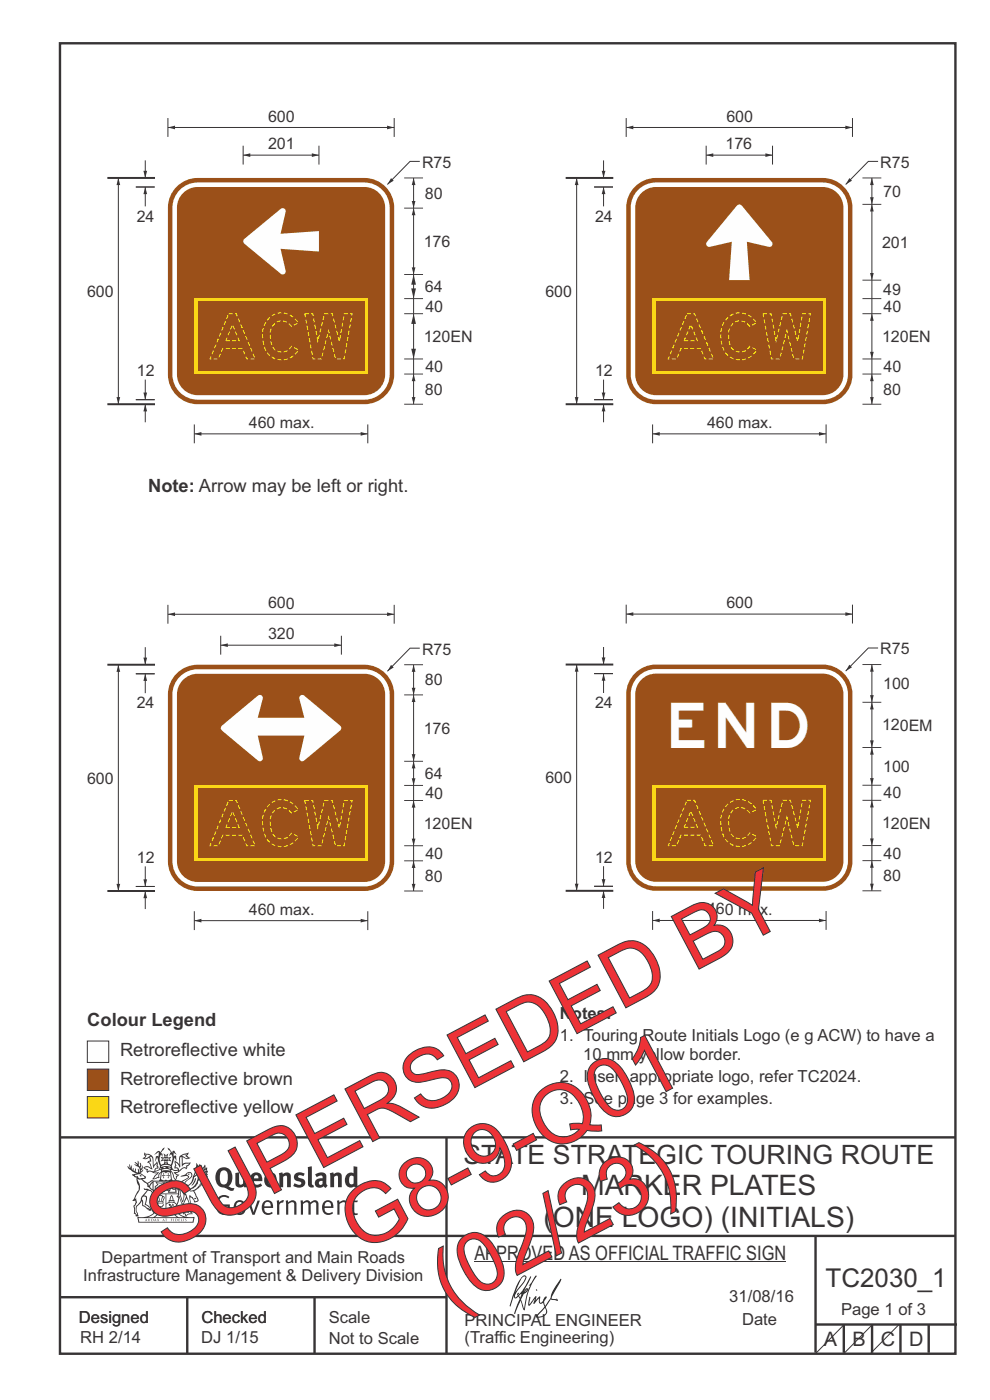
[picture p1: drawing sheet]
<svg xmlns="http://www.w3.org/2000/svg" width="210mm" height="297mm" viewBox="0 0 210 297" stroke-linecap="round" stroke-linejoin="round" font-family="sans-serif">
<g fill="none" stroke="#373435" stroke-width=".51">
<path d="M12.7 9.2h190v278h-190zM12.7 241.3h190M94.7 241.4v45.8M12.7 275.2h82M12.7 262.2h190.1M39.7 275.2v12M66.7 275.2v12M173 262.1v24.9M173 281h30M179 281v6M185 281v6M191 281v6"/>
<path d="M197 281v6"/>
</g>
<g fill="#373435">
<path d="M47 248.4a2.55 2.55 0 0 0 0 2.7l.3 .2a.81 .81 0 0 0 1-1v-.5a1.04 1.04 0 0 0-1.1-1.5zM46.3 248.1a1.82 1.82 0 0 1 2.1-.2 1.82 1.82 0 0 1 .9 1.8 2.29 2.29 0 0 1-.8 2l.7 .3h.5l-.2 .6a2.87 2.87 0 0 1-2-.7 2.12 2.12 0 0 1-1.7-3.1z" fill-rule="evenodd"/>
<path d="M49.9 248.9l.8-.2v2a.46 .46 0 0 0 .3 .6 .46 .46 0 0 0 .6-.3v-2.1l.7-.2v2.4l.2 .5-.5 .3-.3-.3a1.02 1.02 0 0 1-1.2 .3 1.02 1.02 0 0 1-.6-1.1z" fill-rule="evenodd"/>
<path d="M54 249.5l-.1 .5h.9a.49 .49 0 0 0-.2-.6 .49 .49 0 0 0-.6 .1zM53.4 249.1a1.34 1.34 0 0 1 1.6-.2 1.34 1.34 0 0 1 .6 1.5v.2h-1.7a.77 .77 0 0 0 .5 .8 .77 .77 0 0 0 .9-.4l.3 .5a1.59 1.59 0 0 1-2 .2 1.59 1.59 0 0 1-.5-2.1z" fill-rule="evenodd"/>
<path d="M57 249.5l-.1 .5h1a.49 .49 0 0 0-.2-.6 .49 .49 0 0 0-.7 .1zM56.4 249.1a1.34 1.34 0 0 1 1.6-.2 1.34 1.34 0 0 1 .7 1.5v.2h-1.8a.77 .77 0 0 0 .5 .8 .77 .77 0 0 0 .9-.4l.4 .5a1.59 1.59 0 0 1-2.1 .2 1.59 1.59 0 0 1-.5-2.1z" fill-rule="evenodd"/>
<path d="M59.2 248.9l.7-.2 .1 .4a.95 .95 0 0 1 1-.3 .95 .95 0 0 1 .7 .8v2.3h-.8v-2.3a.46 .46 0 0 0-.8 .1v2.2h-.8z" fill-rule="evenodd"/>
<path d="M62.6 249.1a1.75 1.75 0 0 1 2-.1l-.2 .5-.6-.2a.43 .43 0 0 0-.6 .3l.4 .3a1.04 1.04 0 0 1 1.2 1.1 1.04 1.04 0 0 1-1.4 1l-1.2-.4 .3-.6 1 .4 .4-.4a.88 .88 0 0 0-1-.5l-.4-.2-.1-.4z" fill-rule="evenodd"/>
<path d="M65.3 247.6l.8-.2 .1 3.8 .3 .2 .1 .4a.88 .88 0 0 1-1 0 .88 .88 0 0 1-.3-1z" fill-rule="evenodd"/>
<path d="M67.8 250.6a.43 .43 0 0 0-.1 .7 .43 .43 0 0 0 .7-.1v-.7zM66.8 249.1a1.7 1.7 0 0 1 2.4 .1v1.9l.3 .4-.4 .5-.5-.4a1.03 1.03 0 0 1-1.7-.1 1.03 1.03 0 0 1 .8-1.5h.7v-.4a.8 .8 0 0 0-1.2 .1z" fill-rule="evenodd"/>
<path d="M70 248.9l.7-.2 .1 .4a.95 .95 0 0 1 1-.3 .95 .95 0 0 1 .7 .8v2.3h-.8v-2.3a.46 .46 0 0 0-.8 .1v2.2h-.8z" fill-rule="evenodd"/>
<path d="M74.3 249.5a1.48 1.48 0 0 0 0 1.7h.5l.2-.1v-1.5l-.3-.2zM75 247.4l.8 .1 .1 4.4h-.7l-.1-.2a1.26 1.26 0 0 1-1.4 0 1.26 1.26 0 0 1-.5-1.3 1.29 1.29 0 0 1 .4-1.4 1.29 1.29 0 0 1 1.4-.1z" fill-rule="evenodd"/>
<path d="M46.4 253.9a1.72 1.72 0 0 1 2.3 0l-.3 .3a1.24 1.24 0 0 0-1.4-.2 1.24 1.24 0 0 0-.6 1.4 1.49 1.49 0 0 0 1.2 1.9l.7-.1v-1.3h-.8l-.1-.4h1.3v1.9a1.93 1.93 0 0 1-2.2 0 1.93 1.93 0 0 1-.7-2.2l.2-.8z" fill-rule="evenodd"/>
<path d="M50.4 255.1a1.65 1.65 0 0 0 .2 2.2 .99 .99 0 0 0 1-1.4 .78 .78 0 0 0-.4-.8 .78 .78 0 0 0-.8 0zM50 254.9a1.33 1.33 0 0 1 1.6-.1 1.33 1.33 0 0 1 .5 1.4 1.31 1.31 0 0 1-1.3 1.6 1.31 1.31 0 0 1-1.2-1.6v-.6z" fill-rule="evenodd"/>
<path d="M52.5 254.7l.4-.1 .9 2.6 .8-2.5h.5l-1.1 3h-.5z" fill-rule="evenodd"/>
<path d="M56.3 255.2l-.2 .7h1.3a.7 .7 0 0 0-.3-.8 .7 .7 0 0 0-.8 .1zM55.9 255a1.22 1.22 0 0 1 1.5-.2 1.22 1.22 0 0 1 .5 1.5h-1.8a.93 .93 0 0 0 .5 1 .93 .93 0 0 0 1.1-.2l.2 .3a1.43 1.43 0 0 1-1.8 .1 1.43 1.43 0 0 1-.6-1.7z" fill-rule="evenodd"/>
<path d="M58.7 254.7l.4-.1 .1 .5 .4-.4 .6-.1-.2 .5a.66 .66 0 0 0-.8 .7v1.9h-.4z" fill-rule="evenodd"/>
<path d="M60.6 254.7l.4-.1 .1 .5a.94 .94 0 0 1 1-.5 .94 .94 0 0 1 .8 .8v2.3h-.5l-.1-2.5a.81 .81 0 0 0-1.2 .3v2.2h-.4z" fill-rule="evenodd"/>
<path d="M63.7 254.7l.5-.1 .1 .5 .4-.3a.78 .78 0 0 1 1.1 .3 .9 .9 0 0 1 1-.5 .9 .9 0 0 1 .8 .8v2.3h-.5l-.1-2.5a.67 .67 0 0 0-1.1 .3v2.2h-.5v-2.4l-.4-.3-.7 .4v2.3h-.5z" fill-rule="evenodd"/>
<path d="M69 255.2l-.1 .7h1.3a.7 .7 0 0 0-.3-.8 .7 .7 0 0 0-.9 .1zM68.7 255a1.22 1.22 0 0 1 1.5-.2 1.22 1.22 0 0 1 .5 1.5h-1.8a.93 .93 0 0 0 .4 1 .93 .93 0 0 0 1.2-.2l.1 .3a1.44 1.44 0 0 1-1.7 .1 1.44 1.44 0 0 1-.6-1.7z" fill-rule="evenodd"/>
<path d="M71.4 254.7l.5-.1 .1 .5a.94 .94 0 0 1 1-.5 .94 .94 0 0 1 .8 .8v2.3h-.5l-.1-2.5a.81 .81 0 0 0-1.2 .3v2.2h-.4z" fill-rule="evenodd"/>
<path d="M74.7 253.9l.5-.1v.9h.7l-.1 .3h-.6v2.2l.1 .2h.5l.1 .3a.75 .75 0 0 1-1.2-.6v-2.1h-.4v-.3h.4z" fill-rule="evenodd"/>
<path d="M30.8 244.9l1.1 .3-.9 .5h-.4l.6-.5zM31.8 245.4h.2a2.44 2.44 0 0 1 .4 1.9l.1 .5 .7-1-.1 .6 .3 .3a.57 .57 0 0 0-.6 .7l-1-.1-.5 .2 .2-.5-.8-.3 .7-.1 .9 .5 .1-.1-.6-1.3-.2-.2h.5zM30.7 244.4l-.1 .5 .2 .4-.6 .4a1.04 1.04 0 0 0 1.4-.1l.2 .6-.3 .1-.2 .4a.94 .94 0 0 1 .8 1.1l-.2-.1a1.16 1.16 0 0 0-1.5-.1l.3 .4 .4 .2 .1 .5 .2 .1 .1-.2a.94 .94 0 0 1 1.1 .2l.8 .1-1.2 1.2a1.13 1.13 0 0 0 1.2-.2l.4-.1-.1-.4 .5-.8a.83 .83 0 0 0-.6 1.1l-.3-.1-.7 .4 1.1-1.4-.5 .1-.5-.1 1.3-.5-.1-.1-.9 .4v-.3l.2-.2 .3 .1 .1-.3-.2-.4v-.6l-.1-.4-.7 1v-.7a1.42 1.42 0 0 0-1.6-1.8z" fill-rule="evenodd"/>
<path d="M38.5 245.2l.5-.2 .7-.1-.6 .3 .8 .5h-.3zM38.3 245.5l.2-.1 .1 2a1.69 1.69 0 0 1 1.6-.6l-.8 .5 .1 .5a1.1 1.1 0 0 0-1.5 .6l-.1-.5-.2-.2h-.5l.3-.4-.3-.7a1.42 1.42 0 0 1 .8 1.1l.2-.1zM37.1 246.2l.1 1-.2 .3 .1 .4h.5l.1 .2a.96 .96 0 0 1-1.1-.1l-.1 .1a1.06 1.06 0 0 0 1.3 .2v.1a.72 .72 0 0 1-1 .2l.3 .5 .6 .2-.4 .2-.1 .6-.2-.3-.4-1.1-.4-.4 .4 .9a1.54 1.54 0 0 0 .7 1.2l.2-.3a.58 .58 0 0 1 .4-.8l.2-.1h-.3l-.5-.3 .9-.5a.93 .93 0 0 1 1.2-.5v.2l.2-.2 .1-.5a.99 .99 0 0 0 .7-.8l-1.3 .1-.3 .2-.1-1.4 .9 .4 .9-.3h-.4l-.5-.4 .4-.7-.6 .2a1.46 1.46 0 0 0-1.4 2.1v.4l-.2-.4z" fill-rule="evenodd"/>
<path d="M35.6 248.9l.2 .1-.1 .3 .4 .1h-.4v.6l-.1-.6h-.3l.3-.1z" fill-rule="evenodd"/>
<path d="M34.6 248.9l.2 .1v.3l.3 .1h-.3l-.1 .6v-.6h-.4l.4-.1z" fill-rule="evenodd"/>
<path d="M34.3 248.8a.57 .57 0 0 1 .9 .2 .57 .57 0 0 1 .9-.2l.2 1.4h-.2a.57 .57 0 0 1-.9 0 .69 .69 0 0 1-1.1 0zM34.2 248.1l-.3 2.1-.2 .4h3l-.2-.4-.3-2.1h-.2v.2l-.8-.1-.8 .1v-.2z" fill-rule="evenodd"/>
<path d="M34.2 252.4a.3 .3 0 0 0 .6 0 .3 .3 0 0 0-.6 0zM33.3 250.9l.3 .3-.3 .4a.79 .79 0 0 0 0 1.3l.8-.2-.1-.3a.55 .55 0 0 1-.7-.6l.1-.1 .2 .3 .3 .2 .8-.2-.4-.7 .4-.4-.7 .2zM33 250.7l1.1 .2 .9-.2-.4 .6 .4 1.2a.56 .56 0 0 1-.8 .3l-.2 .1a.73 .73 0 0 1-.9 .1 .73 .73 0 0 1-.3-1v-.4l.6-.4z" fill-rule="evenodd"/>
<path d="M35.6 251.8l.7-.4a.58 .58 0 0 1 1-.1 .58 .58 0 0 1-.4 .9l-.3-.3a.43 .43 0 0 1 .6-.4 .57 .57 0 0 0-.8 .2l-.2-.1-.3 .1 .4 .2a.55 .55 0 0 0 .9 .4v.5h-1.3l.3-.4-.1-.1-.6 .1 .2-.3-.2-.1zM35.4 251.8l-.1 .2a.39 .39 0 0 0 .2 .6h.3l-.2 .4h1.9l-.1-.8a.86 .86 0 0 0-.1-1.3 .86 .86 0 0 0-1.3 .4z" fill-rule="evenodd"/>
<path d="M36 254.8h.8v.2h-.8zM36.4 253.8l.2 .8h-.4zM36.4 253.5l-.3 .5-.1 .6h-.2v.4l-.7 .4 .2 .1a1.48 1.48 0 0 1 2.1 .2l.2-.1-.6-.5v-.5h-.2l-.1-.6z" fill-rule="evenodd"/>
<path d="M35.8 255.4l.4 .1 .1 .3 .3-.2-.2-.2a.38 .38 0 0 1 .5 .5l-.2-.2-.3 .2 .3 .2-.3 .3-.1-.4-.4 .4-.1-.2 .4-.3-.1-.1-.2 .1z" fill-rule="evenodd"/>
<path d="M34.5 254h.2v.2l-.2 .6h-.2zM33.6 255.3h.9v.2a.55 .55 0 0 1-.8 .4v-.2l-.2-.1zM33.4 254h.2l.2 .8h-.2zM33.6 255l.8-.1 .1 .2h-.8zM33.8 253.7h.5l-.2 1.1h-.1zM33.3 253.8l-.1 .3 .3 1.1a.48 .48 0 0 0-.1 .6 .48 .48 0 0 0 .5 .2h.5a.49 .49 0 0 0 .2-.8l.3-1.1-.1-.3a1.42 1.42 0 0 0-1.5 0z" fill-rule="evenodd"/>
<path d="M33.7 251.5l.4 .1 .1 .3h-.3z" fill-rule="evenodd"/>
<path d="M41.3 250.1l.3-.2-.2 .8-.6 .8h-.2l.5-.7z" fill-rule="evenodd"/>
<path d="M39.7 249l.3-.2 .5 .2a.88 .88 0 0 1-.6 1.1 1.22 1.22 0 0 0-.8 1.3l.5 .2a.72 .72 0 0 0 .9-.4l.5-.8 .2-.6 .8-.6v.2a2.85 2.85 0 0 1-2 2.9l.1 .1a2.13 2.13 0 0 0 1.9-1.5v-.3a2.01 2.01 0 0 0 .3-1.7l1.1-1.3-.4 1 .7-.5-.7 1 .8-.4-.8 .8 .7-.2-.9 .6 .8-.1-.8 .4h.7l-.8 .3 .3 .2h-.4l.2 .3h-.4l.2 .3h-.4l.1 .2h-.1a2.16 2.16 0 0 1-2 1.1l.1 .2 .4-.1a.76 .76 0 0 1 .7 .8l.5 1.2-.6 .2a1.45 1.45 0 0 0-1.1-1.3l.2 1.8-.1 1.8 .4 .3a1.07 1.07 0 0 0-1.2 .4v-.3l-.5-.2a.87 .87 0 0 1 1.1-.1v-.7a4.4 4.4 0 0 0-.6-3.1l-.1-.3h-.2a2.16 2.16 0 0 1-.7-2.2l.3-.4 1.2-.7a.55 .55 0 0 0-.4-.8zM37.8 252.4a.76 .76 0 0 1 .3 1.1l.6 1.6 .4-1.7 .2 .1a.61 .61 0 0 1-.1 .9l-.3 .8-.2 .1-.7-1.6-.3 .1a1.18 1.18 0 0 0 .1-1.4zM41.8 247.5l.2 .7 .3-.5v.6l.4-.5a1.9 1.9 0 0 1-1.2 1.4l-.3 .3zM38.2 249.6l1.4-.2 .2 .2v.3l-.5 .2a1.26 1.26 0 0 0-.9 1.9l.2 .7a1.84 1.84 0 0 1 .1 2.1l-.4-1.4a.96 .96 0 0 0-.4-1.2l-.4 .2a.78 .78 0 0 1 0 1.3l.1 .3h.4l.4 1.1a.38 .38 0 0 0 .2 .4 .38 .38 0 0 0 .4-.1l.6-1.2a2.94 2.94 0 0 1 .4 2.5l-.1 .4h-.8l-.3 .4v.2l.4-.1 .1 .4 .2 .1a1.02 1.02 0 0 1 1.3-.5v-.4l-.3-.1 .1-1.8-.3-1.3h.1a1.14 1.14 0 0 1 .8 1 .63 .63 0 0 0 .8-.2 .63 .63 0 0 0-.2-.9l-.6-1.2 .9-.6 .2-.4h.3l-.1-.2h.4l-.1-.3h.3l-.1-.3 .5-.1-.2-.2 .6-.4v-.2h-.2l.4-.5h-.3l.3-.5-.4 .1 .4-.5v-.3l-.3 .2 .2-.7-.1-.2-.4 .3v-.8l-.6 .8-.2-.8-.2 .5-.3-.7-.1 .6-.5-.8-.1 1.4-.6 1.8a1.81 1.81 0 0 1-1 1.5l-.6-.2a1.75 1.75 0 0 1 1.1-1.2 .75 .75 0 0 0 .1-1.3 .75 .75 0 0 0-1.2 .4z" fill-rule="evenodd"/>
<path d="M41.2 254.1h.3l.2 .2-.4 .1z" fill-rule="evenodd"/>
<path d="M29.4 258.4h11.6l-.1 .8h-11.4zM31.3 258.2l.5-.1a2.48 2.48 0 0 0 1.4-1.3l.3 .5-.5 .6-.5 .3zM32.5 256.6l.3-.2 .2 .1-.3 .7zM37.2 256.8a2.65 2.65 0 0 0 1.8 1.4h-1.1l-.5-.3-.5-.6zM37.4 256.5l.2-.1 .3 .2-.3 .6zM29.2 258.2l.1 1.2h11.8l.2-1.1-.2-.1a4.1 4.1 0 0 1-3.3-.9l.3-.4-.1-.6a1.06 1.06 0 0 0-1.3 1l.2 .4 .6 .5h-4.7l.3-.1a.84 .84 0 0 0 .6-.8 .84 .84 0 0 0-.5-.8l-.3-.2h-.5l-.1 .6 .3 .4a4.2 4.2 0 0 1-3.4 .9z" fill-rule="evenodd"/>
<path d="M31 258.7l.1 .2h-.2zM31 258.5l-.3 .6 .4-.2 .2 .2z" fill-rule="evenodd"/>
<path d="M31.3 258.6h.3v.4a.25 .25 0 0 0 .2-.1 .25 .25 0 0 0-.1-.3h.1a.29 .29 0 0 1 0 .4 .29 .29 0 0 1-.4 0 .29 .29 0 0 1 0-.4z" fill-rule="evenodd"/>
<path d="M32.2 258.6a.22 .22 0 0 1 .3 .2 .22 .22 0 0 1-.3 .2zM32 258.6l.1 .4a.33 .33 0 0 0 .4 0 .33 .33 0 0 0 0-.4 .33 .33 0 0 0-.5 0z" fill-rule="evenodd"/>
<path d="M32.9 258.7l.1 .2h-.2zM32.9 258.5l-.2 .6 .3-.2 .2 .2z" fill-rule="evenodd"/>
<path d="M33.3 258.6h.2l.1 .1 .2-.1-.2 .2 .2 .3-.3-.3-.1 .3h-.1l.2-.3z" fill-rule="evenodd"/>
<path d="M34.7 258.7l.1 .2h-.2zM34.7 258.5l-.3 .6 .4-.2 .2 .2z" fill-rule="evenodd"/>
<path d="M35 258.5h.5l-.2 .1v.5h-.2l.1-.5z" fill-rule="evenodd"/>
<path d="M36.2 258.6l.3-.1-.1 .1v.2h.1h-.1v.3h-.2z" fill-rule="evenodd"/>
<path d="M36.7 258.6h.2v.5h-.2z" fill-rule="evenodd"/>
<path d="M37.3 258.6a.22 .22 0 0 1 .3 .2 .22 .22 0 0 1-.3 .2zM37.1 258.6v.4a.33 .33 0 0 0 .5 0 .33 .33 0 0 0 0-.4 .33 .33 0 0 0-.5 0z" fill-rule="evenodd"/>
<path d="M37.8 258.6l.4-.1-.2 .1v.2h.1h-.1v.2l.2 .1h-.4z" fill-rule="evenodd"/>
<path d="M38.4 258.6h.2l-.1 .4 .2 .1h-.3z" fill-rule="evenodd"/>
<path d="M38.9 258.6h.2v.5h-.2z" fill-rule="evenodd"/>
<path d="M39.3 258.6h.2h-.1l.2 .3-.2 .2-.1-.1v-.1l.2 .1z" fill-rule="evenodd"/>
<path d="M34.2 247.4a1.51 1.51 0 0 1 2 .2 2.67 2.67 0 0 0-2.1 0zM35.7 247.6l.4 .1 .1 .3-.4-.1zM34.6 247.6h.5l.1 .2h-.4zM34 247.8l.3 .2h-.3zM34.9 246.9l.3-.2 .3 .2zM34.9 245.6l.2 .1v.3h-.2zM35 245.1l.2 .2 .2-.2-.1 .3h-.2zM35.1 246.3h.2l.1 .4-.2-.2-.2 .2zM35.3 245.7l.2-.1v.4h-.2zM34.4 245.7h.3l.1 .3-.4 .1 .2-.2zM35.7 245.7h.3l-.2 .2 .2 .2-.4-.1zM32.7 244.9l1-.5-.1 1-.2-.2-.3 .2-.3 1.1 .5-1 .3 .9a1.84 1.84 0 0 1 .2 1.7l.4 .1a2.48 2.48 0 0 1 2.2 0l.2-.2-.2-.7 .7-1.8 .4 .7-.2-1-.2-.1-.2 .3v-.9l.6 .4-.6-.8-.3 .1-.1 .4-.5-.9-.5-.3 .2 .5 .6 .5-.5 .8 .4-.4a2.06 2.06 0 0 1 0 2.3l-.5-.2-.2-.6 .1-.1 .8 .2-.4-.5 .4-.5-.7 .2-.2-.2 .2-.7-.5 .4-.5-.4 .2 .7-.2 .2-.7-.2 .4 .5-.4 .5 .8-.2 .1 .1-.2 .6-.5 .2a2.02 2.02 0 0 1 0-2.2l.3 .5-.1-.7-.3-.1 .8-1.2-.4 .3-.5 .8-.2-.3a.8 .8 0 0 0-.8 .5z" fill-rule="evenodd"/>
<path d="M29.2 250.1l.3 .1a.61 .61 0 0 1 .8 .4l.3 .2a.8 .8 0 0 1 .6 1l.4 .1 .5 .5a1 1 0 0 1 .5 1.1l-.1 .7v-.5h-.1a.96 .96 0 0 0-.8-1.3l-.2-.2h-.7l-.1-.1-.1 .1 .1 .3h.6l-1.2 1.3-.2 1-.4 .6a1.33 1.33 0 0 0-.5 1.8l.2 .5a1.26 1.26 0 0 1-.5-1.5l-.1-.3a1.56 1.56 0 0 0 .4-1.7l-.3 .2 .2-.5a3.2 3.2 0 0 0 .7-3zM30.4 253.9h.4a2.06 2.06 0 0 1-.1 1.6l.7 .5 .4 .4-.6-.1-.8-.6-.1-.9a.51 .51 0 0 1 .1-.9zM28.6 249.3a1.52 1.52 0 0 1 2.1 .5l-1.1 .2-.2-.1-.1-.4h-.5zM27.5 247v.8l-.3-.4h-.1a3.1 3.1 0 0 0 1.9 1.6l-1 .1 .5 .6 .5 .1 .1 1.1a1.84 1.84 0 0 1-.3 2.5l-.4 .9-.3 .4 .2 .1 .4-.1 .1 .4-.2 .5-.3 .2 .1 1.7h.2l.3 .5 .1 .1 .4-.1-.1-.5a1.3 1.3 0 0 1-.1-1.7l.9-1 .1 1.1 .6 .2 .5 .5 .1-.1 .2 .3h.5a1.85 1.85 0 0 0-1.2-1.4l.1-.3a1.39 1.39 0 0 0 0-1.4l-.5-.1 .5-.5a.66 .66 0 0 1 .9-.4 .66 .66 0 0 1 .3 .9l-.1 .4 .2-.1v.2l-.1 .3 .2 .5 .1-.3a2.24 2.24 0 0 0 .1-2.2 .73 .73 0 0 1-.7-.7 .73 .73 0 0 1 .6-.7v-.2a.94 .94 0 0 0-.9 .8 .48 .48 0 0 1-.1-.6 .48 .48 0 0 1 .5-.2l.5-.3a.51 .51 0 0 0-.8 .2l-.5 .2-1-.8h.6l.2-.5-1.2-.7 .5-.5v-.3l-.5 .4 .1-.2a.69 .69 0 0 0 .2-1v.4l-.2 .3v-1.1l-.3-.2 .1 .6-.1 .2-.4-1.3v.7l-.6-.4 .5 .7-.6-.2 .3 .3a1 1 0 0 1 .7 1.4l-.2-.8v.9l-.5-.2v-.8l-.2 .7-.2-.1-.1-.6-.2 .4-.2-.2 .1-.7-.2 .5z" fill-rule="evenodd"/>
<path d="M29.6 249.4l.2-.1 .3 .2z" fill-rule="evenodd"/>
<path d="M32.4 250.5h5.6v2l-.2-.1v-1.7h-5.2v2.5h5.2v-.8l.1 .2-.1 1.1v-.3h-2.5v4a4.1 4.1 0 0 0 2.6-3.6l.1-.1a4 4 0 0 1-2.8 3.9 4.2 4.2 0 0 1-2.8-4.7l.1 1.2 .1-.1a3.8 3.8 0 0 0 2.5 3.4v-4h-2.5l-.2-.9z" fill-rule="evenodd"/>
<circle cx="40" cy="249.1" r=".17"/>
</g>
<path d="M100.6 267.7h66.2" fill="none" stroke="#373435" stroke-width=".21"/>
<g fill="#252726">
<path d="M111.6 273.7l.2-.2-.5 .7zM110.4 274.5l.3 .1-.3 .7-.3-.4zM110.9 270.9l.5-.1a9.3 9.3 0 0 1-2 3.2l-.1 .2 1-2.5zM110.6 271a14.7 14.7 0 0 0-2.2 4.9l-.3 1.2 .1 .1 .8-2.4a.42 .42 0 0 0 .2 .7 .42 .42 0 0 0 .6-.3l.2-.2 .2 .6-1.1 3.1h.2l1.1-2.8 .6 1.9 .2 .2 .2-.5a13.5 13.5 0 0 1 2-6.2l.5-.5-.2-.2-1.6 2.1 .4-.1a14.9 14.9 0 0 0-1.3 5.1l-.4-1.2a1.39 1.39 0 0 1 .2-1.8l.1-.2a.92 .92 0 0 0 .8-1.2 .75 .75 0 0 0-.7 .7l-.2 .2 1.6-3.4h-.1l-.4 .7a10.5 10.5 0 0 1-2.2 3.2l.2-.4a.32 .32 0 0 0-.4 .2 .32 .32 0 0 0 .1 .4l-.5 .4a3.2 3.2 0 0 1 1.1-2.3l.5-.6a2.49 2.49 0 0 0 .7-1.6l-.3-.2z" fill-rule="evenodd"/>
<path d="M115.6 277.5a1.15 1.15 0 0 1 .1 1.3 1.15 1.15 0 0 1-1.2 .5h-.5zM112.3 275.1l-.3 1.7 .3 .2 1.2-1.5-.3 1.1 1.1-1.2a.94 .94 0 0 0 .4 1.2l.5-.3 .3 .9-1.2 1.3a.98 .98 0 0 0-.5 1 1.9 1.9 0 0 0 2.3-1.3l-.1-.3a1.02 1.02 0 0 1 .3-1.4l.5-.9 1.5 .3-.2-.5v.3l-1.1-.2v-.2l2-3.6 .1-.3-.1-.1-1.8 2.7a6.6 6.6 0 0 1-1.5 3l-.2-.2a1.01 1.01 0 0 1 .4-1.4l.1-.2-.3-.2-.3 .5-.2 .5-.5 .4-.2-.4 .1-.9-.2-.1-.8 .9 .2-.9h-.1l-1.4 1.7 .2-1.4v-.1z" fill-rule="evenodd"/>
<path d="M113.7 273.5l.3 .3h-.3z" fill-rule="evenodd"/>
</g>
<path d="M18.5 220.8h4.6v4.6h-4.6z" fill-rule="evenodd" fill="#fefefe" stroke="#373435" stroke-width=".21"/>
<path d="M18.5 226.8h4.6v4.5h-4.6z" fill-rule="evenodd" fill="#9b5019" stroke="#373435" stroke-width=".21"/>
<path d="M85.7 79.4h4M87.7 79.4v6.4M85.7 85.8h4M179 281.1l-6 6" fill="none" stroke="#373435" stroke-width=".21"/>
<g fill="#373435">
<path d="M87.3 84.2h.8l-.4 1.6z"/>
<path d="M87.7 79.4l.4 1.5h-.8z"/>
</g>
<path d="M85.7 58.2h4M87.7 44.2v14" fill="none" stroke="#373435" stroke-width=".21"/>
<g fill="#373435">
<path d="M87.3 56.7h.8l-.4 1.5z"/>
<path d="M87.7 44.2l.4 1.5h-.8z"/>
</g>
<path d="M35.6 27h48" fill="none" stroke="#373435" stroke-width=".21"/>
<g fill="#373435">
<path d="M82.1 26.7l1.5 .3-1.5 .4z"/>
<path d="M35.6 27l1.5-.3v.7z"/>
</g>
<path d="M35.6 25v4M51.6 32.9h16.1M83.6 25v4" fill="none" stroke="#373435" stroke-width=".21"/>
<g fill="#373435">
<path d="M66.1 32.5l1.6 .4-1.6 .4z"/>
<path d="M51.6 32.9l1.5-.4v.8z"/>
</g>
<path d="M51.6 30.9v4M67.7 30.9v4" fill="none" stroke="#373435" stroke-width=".21"/>
<path d="M38.1 40.3a5.3 5.3 0 0 1 3.8-1.6h35.4a5.4 5.4 0 0 1 5.4 5.4v35.3a5.4 5.4 0 0 1-5.4 5.4h-35.4a5.4 5.4 0 0 1-5.3-5.4v-35.3a5.3 5.3 0 0 1 1.5-3.8zM39.1 40.7a4.4 4.4 0 0 1 2.8-1h35.4a4.4 4.4 0 0 1 4.4 4.4v35.3a4.4 4.4 0 0 1-4.4 4.4h-35.4a4.4 4.4 0 0 1-4.4-4.4v-35.3a4.4 4.4 0 0 1 1.6-3.4zM37.5 39.6a6.3 6.3 0 0 1 4.4-1.8h35.4a6.3 6.3 0 0 1 6.3 6.3v35.3a6.3 6.3 0 0 1-6.3 6.4h-35.4a6.3 6.3 0 0 1-6.3-6.4v-35.3a6.3 6.3 0 0 1 1.9-4.5z" fill-rule="evenodd" fill="#9b5019"/>
<path d="M89 34.2h-2l-4.8 4.9" fill="none" stroke="#373435" stroke-width=".21"/>
<path d="M83 37.8l.5 .5-1.3 .8z" fill="#373435"/>
<path d="M51.8 50.7l7.7-6.4a.64 .64 0 0 1 .8-.1 .64 .64 0 0 1 .3 .7l-1.1 4.7 8.2-.6v4.4l-8.2-.6 1.1 4.6a.64 .64 0 0 1-.3 .7 .64 .64 0 0 1-.8 0l-7.7-6.5a.61 .61 0 0 1 0-.9z" fill-rule="evenodd" fill="#fefefe"/>
<path d="M41.2 63.4h36.8v16h-36.8z" fill-rule="evenodd" fill="#fad716"/>
<path d="M42 64h35.2v14.7h-35.2z" fill-rule="evenodd" fill="#9b5019"/>
<path d="M87.7 66.6v9.6" fill="none" stroke="#373435" stroke-width=".21"/>
<g fill="#373435">
<path d="M87.7 66.6l.5 2.1h-1z"/>
<path d="M87.2 74h1l-.5 2.2z"/>
</g>
<path d="M85.7 37.8h4M87.7 37.8v6.4M85.7 44.2h4M85.7 76.2h4M85.7 66.6h4M85.7 63.4h4M87.7 63.4v3.2M87.7 76.2v3.2" fill="none" stroke="#373435" stroke-width=".21"/>
<g fill="#373435">
<path d="M87.3 42.6h.8l-.4 1.6z"/>
<path d="M87.7 37.8l.4 1.5h-.8z"/>
</g>
<path d="M87.7 58.2v5.2" fill="none" stroke="#373435" stroke-width=".21"/>
<g fill="#373435">
<path d="M87.7 58.2l.5 2.2h-1z"/>
<path d="M87.2 61.2h1l-.5 2.2z"/>
</g>
<path d="M25.1 37.8v48" fill="none" stroke="#373435" stroke-width=".21"/>
<g fill="#373435">
<path d="M24.7 84.2h.8l-.4 1.6z"/>
<path d="M25.1 37.8l.4 1.5h-.8z"/>
</g>
<path d="M22.8 37.8h10.1M22.8 85.8h10.1M41.2 92h36.8" fill="none" stroke="#373435" stroke-width=".21"/>
<g fill="#373435">
<path d="M76.5 91.7l1.5 .3-1.5 .4z"/>
<path d="M41.2 92l1.5-.3v.7z"/>
</g>
<path d="M30.8 85.8v3.8M41.2 90v4M78 90v4" fill="none" stroke="#373435" stroke-width=".21"/>
<path d="M30.8 85.8l.4 1.5h-.8z" fill="#373435"/>
<path d="M30.8 39.7v4.1" fill="none" stroke="#373435" stroke-width=".21"/>
<path d="M30.8 39.7l.4 1.5h-.8z" fill="#373435"/>
<path d="M30.8 34v3.8" fill="none" stroke="#373435" stroke-width=".21"/>
<path d="M30.4 36.2h.8l-.4 1.6z" fill="#373435"/>
<path d="M30.8 80.5v4.3" fill="none" stroke="#373435" stroke-width=".21"/>
<path d="M30.4 83.3h.8l-.4 1.5z" fill="#373435"/>
<path d="M28.8 39.7h4M182.9 79.4h4M184.9 79.4v6.4M28.8 84.8h4M182.9 85.8h4" fill="none" stroke="#373435" stroke-width=".21"/>
<g fill="#373435">
<path d="M184.6 84.2h.7l-.4 1.6z"/>
<path d="M184.9 79.4l.4 1.5h-.7z"/>
</g>
<path d="M182.9 59.4h4M184.9 43.4v16" fill="none" stroke="#373435" stroke-width=".21"/>
<g fill="#373435">
<path d="M184.6 57.9h.7l-.4 1.5z"/>
<path d="M184.9 43.4l.4 1.5h-.7z"/>
</g>
<path d="M132.8 27h48" fill="none" stroke="#373435" stroke-width=".21"/>
<g fill="#373435">
<path d="M179.3 26.7l1.5 .3-1.5 .4z"/>
<path d="M132.8 27l1.5-.3v.7z"/>
</g>
<path d="M132.8 25v4M149.8 32.9h14.1M180.8 25v4" fill="none" stroke="#373435" stroke-width=".21"/>
<g fill="#373435">
<path d="M162.4 32.5l1.5 .4-1.5 .4z"/>
<path d="M149.8 32.9l1.5-.4v.8z"/>
</g>
<path d="M149.8 30.9v4M163.9 30.9v4" fill="none" stroke="#373435" stroke-width=".21"/>
<path d="M135.4 40.3a5.3 5.3 0 0 1 3.7-1.6h35.4a5.4 5.4 0 0 1 5.4 5.4v35.3a5.4 5.4 0 0 1-5.4 5.4h-35.4a5.4 5.4 0 0 1-5.3-5.4v-35.3a5.3 5.3 0 0 1 1.6-3.8zM136.3 40.7a4.4 4.4 0 0 1 2.8-1h35.4a4.4 4.4 0 0 1 4.4 4.4v35.3a4.4 4.4 0 0 1-4.4 4.4h-35.4a4.4 4.4 0 0 1-4.3-4.4v-35.3a4.4 4.4 0 0 1 1.5-3.4zM134.7 39.6a6.3 6.3 0 0 1 4.4-1.8h35.4a6.3 6.3 0 0 1 6.3 6.3v35.3a6.3 6.3 0 0 1-6.3 6.4h-35.4a6.3 6.3 0 0 1-6.3-6.4v-35.3a6.3 6.3 0 0 1 1.9-4.5z" fill-rule="evenodd" fill="#9b5019"/>
<path d="M186.3 34.2h-2.1l-4.8 4.9" fill="none" stroke="#373435" stroke-width=".21"/>
<path d="M180.2 37.8l.5 .5-1.3 .8z" fill="#373435"/>
<path d="M156.3 43.6l.1-.1a.61 .61 0 0 1 .9 .1l6.4 7.7a.64 .64 0 0 1 .1 .8 .64 .64 0 0 1-.7 .3l-4.7-1.1 .6 8.1h-4.3l.5-8.1-4.6 1.1a.64 .64 0 0 1-.7-.3 .64 .64 0 0 1 .1-.8z" fill-rule="evenodd" fill="#fefefe"/>
<path d="M138.4 63.4h36.8v16h-36.8z" fill-rule="evenodd" fill="#fad716"/>
<path d="M139.2 64h35.3v14.7h-35.3z" fill-rule="evenodd" fill="#9b5019"/>
<path d="M184.9 66.6v9.6" fill="none" stroke="#373435" stroke-width=".21"/>
<g fill="#373435">
<path d="M184.9 66.6l.4 1.5h-.7z"/>
<path d="M184.6 74.6h.7l-.4 1.6z"/>
</g>
<path d="M182.9 37.8h4M184.9 37.8v5.6M182.9 43.4h4M182.9 76.2h4M182.9 66.6h4M182.9 63.4h4M184.9 63.4v3.2M184.9 76.2v3.2" fill="none" stroke="#373435" stroke-width=".21"/>
<g fill="#373435">
<path d="M184.6 41.8h.7l-.4 1.6z"/>
<path d="M184.9 37.8l.4 1.5h-.7z"/>
</g>
<path d="M122.3 37.8v48M184.9 59.4v4" fill="none" stroke="#373435" stroke-width=".21"/>
<g fill="#373435">
<path d="M121.9 84.2h.8l-.4 1.6z"/>
<path d="M122.3 37.8l.4 1.5h-.8z"/>
</g>
<path d="M120 37.8h10.1M120 85.8h10.1M138.4 92h36.8" fill="none" stroke="#373435" stroke-width=".21"/>
<g fill="#373435">
<path d="M173.7 91.7l1.5 .3-1.5 .4z"/>
<path d="M138.4 92l1.5-.3v.7z"/>
</g>
<path d="M128 85.8v3.8M138.4 90v4M175.2 90v4" fill="none" stroke="#373435" stroke-width=".21"/>
<path d="M128 85.8l.4 1.5h-.8z" fill="#373435"/>
<path d="M128 39.7v4.1" fill="none" stroke="#373435" stroke-width=".21"/>
<path d="M128 39.7l.4 1.5h-.8z" fill="#373435"/>
<path d="M128 34v3.8" fill="none" stroke="#373435" stroke-width=".21"/>
<path d="M127.6 36.2h.8l-.4 1.6z" fill="#373435"/>
<path d="M128 80.5v4.3" fill="none" stroke="#373435" stroke-width=".21"/>
<path d="M127.6 83.3h.8l-.4 1.5z" fill="#373435"/>
<path d="M126 39.7h4M126 84.8h4" fill="none" stroke="#373435" stroke-width=".21"/>
<path d="M18.5 232.6h4.6v4.6h-4.6z" fill-rule="evenodd" fill="#fad716" stroke="#373435" stroke-width=".21"/>
<path d="M85.7 189h4M85.7 182.6h4M87.7 182.6v6.4M185 281.1l-6 6M190.7 281l-6 6" fill="none" stroke="#373435" stroke-width=".21"/>
<g fill="#373435">
<path d="M87.3 187.5h.8l-.4 1.5z"/>
<path d="M87.7 182.6l.4 1.5h-.8z"/>
</g>
<path d="M87.7 147.4v14.1M85.7 161.5h4" fill="none" stroke="#373435" stroke-width=".21"/>
<g fill="#373435">
<path d="M87.3 160h.8l-.4 1.5z"/>
<path d="M87.7 147.4l.4 1.5h-.8z"/>
</g>
<path d="M35.6 130.3h48" fill="none" stroke="#373435" stroke-width=".21"/>
<g fill="#373435">
<path d="M82.1 129.9l1.5 .4-1.5 .4z"/>
<path d="M35.6 130.3l1.5-.4v.8z"/>
</g>
<path d="M35.6 128.3v4M83.6 128.3v4" fill="none" stroke="#373435" stroke-width=".21"/>
<path d="M38.1 143.5a5.3 5.3 0 0 1 3.8-1.5h35.4a5.4 5.4 0 0 1 5.4 5.3v35.4a5.4 5.4 0 0 1-5.4 5.4h-35.4a5.4 5.4 0 0 1-5.3-5.4v-35.4a5.3 5.3 0 0 1 1.5-3.8zM38.6 144.5a4.4 4.4 0 0 1 3.3-1.6h35.4a4.4 4.4 0 0 1 4.4 4.4v35.4a4.4 4.4 0 0 1-4.4 4.4h-35.4a4.4 4.4 0 0 1-4.4-4.4v-35.4a4.4 4.4 0 0 1 1.1-2.8zM37.5 142.9a6.3 6.3 0 0 1 4.4-1.9h35.4a6.3 6.3 0 0 1 6.3 6.3v35.4a6.3 6.3 0 0 1-6.3 6.3h-35.4a6.3 6.3 0 0 1-6.3-6.3v-35.4a6.3 6.3 0 0 1 1.9-4.4z" fill-rule="evenodd" fill="#9b5019"/>
<path d="M89 137.5h-2l-4.8 4.9" fill="none" stroke="#373435" stroke-width=".21"/>
<path d="M83 141.1l.5 .5-1.3 .8z" fill="#373435"/>
<path d="M41.2 166.6h36.8v16h-36.8z" fill-rule="evenodd" fill="#fad716"/>
<path d="M42 167.3h35.2v14.7h-35.2z" fill-rule="evenodd" fill="#9b5019"/>
<path d="M85.7 147.4h4M85.7 141h4M87.7 141v6.4M85.7 169.8h4M85.7 179.4h4M85.7 166.6h4M87.7 166.6v3.2M87.7 179.4v3.2" fill="none" stroke="#373435" stroke-width=".21"/>
<g fill="#373435">
<path d="M87.3 145.9h.8l-.4 1.5z"/>
<path d="M87.7 141l.4 1.5h-.8z"/>
</g>
<path d="M25.1 141v48" fill="none" stroke="#373435" stroke-width=".21"/>
<g fill="#373435">
<path d="M24.7 187.5h.8l-.4 1.5z"/>
<path d="M25.1 141l.4 1.5h-.8z"/>
</g>
<path d="M22.8 141h10.1M30.8 142.9v4.1M22.8 189h10.1" fill="none" stroke="#373435" stroke-width=".21"/>
<path d="M30.8 142.9l.4 1.5h-.8z" fill="#373435"/>
<path d="M30.8 137.3v3.7" fill="none" stroke="#373435" stroke-width=".21"/>
<path d="M30.4 139.5h.8l-.4 1.5z" fill="#373435"/>
<path d="M30.8 183.8v4.3" fill="none" stroke="#373435" stroke-width=".21"/>
<path d="M30.4 186.5h.8l-.4 1.6z" fill="#373435"/>
<path d="M46.8 136.9h25.6M28.8 142.9h4M28.8 188.1h4" fill="none" stroke="#373435" stroke-width=".21"/>
<g fill="#373435">
<path d="M70.9 136.5l1.5 .4-1.5 .4z"/>
<path d="M46.8 136.9l1.5-.4v.8z"/>
</g>
<path d="M46.8 134.9v4M72.4 134.9v4" fill="none" stroke="#373435" stroke-width=".21"/>
<path d="M47.1 153.9l7.6-6.3a.63 .63 0 0 1 .7-.1 .63 .63 0 0 1 .3 .7l-1 4.1h9.9l-1.1-4.1a.64 .64 0 0 1 .3-.7 .64 .64 0 0 1 .7 .1l7.7 6.4a.61 .61 0 0 1 0 1l-7.7 6.3a.63 .63 0 0 1-.7 .1 .63 .63 0 0 1-.3-.7l1.1-4.6h-9.9l1 4.6a.64 .64 0 0 1-.3 .7 .64 .64 0 0 1-.7-.1l-7.7-6.4a.61 .61 0 0 1 .1-1z" fill-rule="evenodd" fill="#fefefe"/>
<path d="M41.2 195.3h36.8" fill="none" stroke="#373435" stroke-width=".21"/>
<g fill="#373435">
<path d="M76.5 194.9l1.5 .4-1.5 .4z"/>
<path d="M41.2 195.3l1.5-.4v.8z"/>
</g>
<path d="M30.8 189v3.9M41.2 193.3v4M78 193.3v4" fill="none" stroke="#373435" stroke-width=".21"/>
<path d="M30.8 189l.4 1.5h-.8z" fill="#373435"/>
<path d="M87.7 161.5v5.1" fill="none" stroke="#373435" stroke-width=".21"/>
<g fill="#373435">
<path d="M87.7 161.5l.4 1.5h-.8z"/>
<path d="M87.3 165.1h.8l-.4 1.5z"/>
</g>
<path d="M87.7 169.8v9.6" fill="none" stroke="#373435" stroke-width=".21"/>
<g fill="#373435">
<path d="M87.3 177.9h.8l-.4 1.5z"/>
<path d="M87.7 169.8l.4 1.5h-.8z"/>
</g>
<path d="M182.9 182.6h4M182.9 189h4M184.9 182.6v6.4" fill="none" stroke="#373435" stroke-width=".21"/>
<g fill="#373435">
<path d="M184.6 187.5h.7l-.4 1.5z"/>
<path d="M184.9 182.6l.4 1.5h-.7z"/>
</g>
<path d="M182.9 158.6h4M184.9 149v9.6" fill="none" stroke="#373435" stroke-width=".21"/>
<g fill="#373435">
<path d="M184.6 157.1h.7l-.4 1.5z"/>
<path d="M184.9 149l.4 1.5h-.7z"/>
</g>
<path d="M132.8 130.3h48" fill="none" stroke="#373435" stroke-width=".21"/>
<g fill="#373435">
<path d="M179.3 129.9l1.5 .4-1.5 .4z"/>
<path d="M132.8 130.3l1.5-.4v.8z"/>
</g>
<path d="M132.8 128.3v4M180.8 128.3v4" fill="none" stroke="#373435" stroke-width=".21"/>
<path d="M135.4 143.5a5.3 5.3 0 0 1 3.7-1.6h35.4a5.4 5.4 0 0 1 5.4 5.4v35.4a5.4 5.4 0 0 1-5.4 5.3h-35.4a5.4 5.4 0 0 1-5.3-5.3v-35.4a5.3 5.3 0 0 1 1.6-3.8zM135.8 144.5a4.4 4.4 0 0 1 3.3-1.6h35.4a4.4 4.4 0 0 1 4.4 4.4v35.4a4.4 4.4 0 0 1-4.4 4.4h-35.4a4.4 4.4 0 0 1-4.4-4.4v-35.4a4.4 4.4 0 0 1 1.1-2.8zM134.7 142.8a6.3 6.3 0 0 1 4.4-1.8h35.4a6.3 6.3 0 0 1 6.3 6.3v35.4a6.3 6.3 0 0 1-6.3 6.3h-35.4a6.3 6.3 0 0 1-6.3-6.3v-35.4a6.3 6.3 0 0 1 1.9-4.5z" fill-rule="evenodd" fill="#9b5019"/>
<path d="M186.3 137.5h-2.1l-4.8 4.9" fill="none" stroke="#373435" stroke-width=".21"/>
<path d="M180.2 141l.5 .6-1.3 .8z" fill="#373435"/>
<path d="M138.4 166.6h36.8v16h-36.8z" fill-rule="evenodd" fill="#fad716"/>
<path d="M139.2 167.2h35.3v14.7h-35.3z" fill-rule="evenodd" fill="#9b5019"/>
<path d="M182.9 149h4M182.9 141h4M184.9 141v8M182.9 179.4h4M182.9 166.6h4M182.9 169.8h4M184.9 166.6v3.2M184.9 179.4v3.2" fill="none" stroke="#373435" stroke-width=".21"/>
<g fill="#373435">
<path d="M184.6 147.5h.7l-.4 1.5z"/>
<path d="M184.9 141l.4 1.5h-.7z"/>
</g>
<path d="M122.3 141v48" fill="none" stroke="#373435" stroke-width=".21"/>
<g fill="#373435">
<path d="M121.9 187.5h.8l-.4 1.5z"/>
<path d="M122.3 141l.4 1.5h-.8z"/>
</g>
<path d="M120 141h10.1M128 142.9v4.1M120 189h10.1" fill="none" stroke="#373435" stroke-width=".21"/>
<path d="M128 142.9l.4 1.5h-.8z" fill="#373435"/>
<path d="M128 137.3v3.7" fill="none" stroke="#373435" stroke-width=".21"/>
<path d="M127.6 139.5h.8l-.4 1.5z" fill="#373435"/>
<path d="M128 183.8v4.2" fill="none" stroke="#373435" stroke-width=".21"/>
<path d="M127.6 186.5h.8l-.4 1.5z" fill="#373435"/>
<path d="M126 142.9h4M126 188h4M138.4 195.3h36.8" fill="none" stroke="#373435" stroke-width=".21"/>
<g fill="#373435">
<path d="M173.7 194.9l1.5 .4-1.5 .4z"/>
<path d="M138.4 195.3l1.5-.4v.8z"/>
</g>
<path d="M128 189v3.8M138.4 193.3v4M175.2 193.3v4" fill="none" stroke="#373435" stroke-width=".21"/>
<path d="M128 189l.4 1.5h-.8z" fill="#373435"/>
<path d="M184.9 158.6v8" fill="none" stroke="#373435" stroke-width=".21"/>
<g fill="#373435">
<path d="M184.9 158.6l.4 1.5h-.7z"/>
<path d="M184.6 165.1h.7l-.4 1.5z"/>
</g>
<path d="M184.9 169.8v9.6" fill="none" stroke="#373435" stroke-width=".21"/>
<g fill="#373435">
<path d="M184.6 177.9h.7l-.4 1.5z"/>
<path d="M184.9 169.8l.4 1.5h-.7z"/>
</g>
<g font-size="17.6" fill="#ed3237">
<text x="35.4" y="265.3" transform="rotate(-28 35.4 265.3)">SUPERSEDED BY</text>
<text x="76.2" y="266" transform="rotate(-28 76.2 266)">G8-9-Q01</text>
<text x="95.4" y="278.1" transform="rotate(-28 95.4 278.1)">(02/23)</text>
</g>
<g font-size="9.6" fill="#fff212">
<text x="44.5" y="76.2">ACW</text>
<text x="141.8" y="76.2">ACW</text>
<text x="44.5" y="179.4">ACW</text>
<text x="141.8" y="179.4">ACW</text>
</g>
<text font-size="9.6" fill="#fefefe" x="142.4" y="158.6">END</text>
<g font-size="6" fill="#373435">
<text x="123.3" y="253.6">MARKER PLATES</text>
<text x="115.3" y="260.3">(ONE LOGO) (INITIALS)</text>
</g>
<text font-size="5.7" fill="#373435" x="98.3" y="247">STATE STRATEGIC TOURING ROUTE</text>
<text font-size="5.5" fill="#373435" x="175.1" y="273">TC2030_1</text>
<g font-size="4.2" fill="#373435">
<text x="100.6" y="267.2">APPROVED AS OFFICIAL TRAFFIC SIGN</text>
<text x="174.7" y="285.6">A</text>
<text x="180.8" y="285.6">B</text>
<text x="186.8" y="285.6">C</text>
<text x="192.8" y="285.6">D</text>
</g>
<g font-size="3.9" fill="#373435">
<text x="31.4" y="104.5">Note: Arrow may be left or right.</text>
<text x="18.5" y="217.6">Colour Legend</text>
<text x="25.5" y="224.1">Retroreflective white</text>
<text x="25.5" y="230.2">Retroreflective brown</text>
<text x="25.5" y="236.2">Retroreflective yellow</text>
</g>
<g font-size="3.5" fill="#373435">
<text x="118.8" y="216.2">Notes:</text>
<text x="118.8" y="220.9">1. Touring Route Initials Logo (e g ACW) to have a</text>
<text x="123.7" y="224.8">10 mm yellow border.</text>
<text x="118.8" y="229.6">2. Insert appropriate logo, refer TC2024.</text>
<text x="118.8" y="234.3">3. See page 3 for examples.</text>
<text x="21.6" y="267.9">Department of Transport and Main Roads</text>
<text x="17.7" y="271.8">Infrastructure Management &amp; Delivery Division</text>
<text x="16.7" y="280.6">Designed</text>
<text x="42.7" y="280.6">Checked</text>
<text x="69.7" y="280.6">Scale</text>
<text x="98.5" y="281.3">PRINCIPAL ENGINEER</text>
<text x="154.7" y="276.2">31/08/16</text>
<text x="157.4" y="281.2">Date</text>
<text x="178.4" y="278.9">Page 1 of 3</text>
<text x="17" y="284.8">RH 2/14</text>
<text x="42.7" y="284.8">DJ 1/15</text>
<text x="69.7" y="285.2">Not to Scale</text>
<text x="98.5" y="284.8">(Traffic Engineering)</text>
</g>
<g font-size="3.4" fill="#373435">
<text x="56.9" y="25.8" transform="rotate(1 56.9 25.8)">600</text>
<text x="154.1" y="25.8" transform="rotate(1 154.1 25.8)">600</text>
<text x="56.9" y="31.7" transform="rotate(1 56.9 31.7)">201</text>
<text x="89.5" y="35.6">R75</text>
<text x="153.9" y="31.7" transform="rotate(1 153.9 31.7)">176</text>
<text x="186.7" y="35.6">R75</text>
<text x="187.3" y="41.7" transform="rotate(1 187.3 41.7)">70</text>
<text x="29" y="47">24</text>
<text x="90.1" y="42.1" transform="rotate(1 90.1 42.1)">80</text>
<text x="126.2" y="47">24</text>
<text x="89.9" y="52.4" transform="rotate(1 89.9 52.4)">176</text>
<text x="187.1" y="52.6" transform="rotate(1 187.1 52.6)">201</text>
<text x="18.5" y="62.9">600</text>
<text x="90.1" y="62" transform="rotate(1 90.1 62)">64</text>
<text x="115.7" y="62.9">600</text>
<text x="187.3" y="62.6" transform="rotate(1 187.3 62.6)">49</text>
<text x="90.2" y="66.1" transform="rotate(1 90.2 66.1)">40</text>
<text x="187.4" y="66.1" transform="rotate(1 187.4 66.1)">40</text>
<text x="89.9" y="72.5" transform="rotate(1 89.9 72.5)">120EN</text>
<text x="187.1" y="72.5" transform="rotate(1 187.1 72.5)">120EN</text>
<text x="29" y="79.8">12</text>
<text x="90.1" y="83.7" transform="rotate(1 90.1 83.7)">80</text>
<text x="90.2" y="78.9" transform="rotate(1 90.2 78.9)">40</text>
<text x="126.2" y="79.8">12</text>
<text x="187.3" y="83.7" transform="rotate(1 187.3 83.7)">80</text>
<text x="187.4" y="78.9" transform="rotate(1 187.4 78.9)">40</text>
<text x="52.8" y="90.7" transform="rotate(1 52.8 90.7)">460 max.</text>
<text x="150" y="90.7" transform="rotate(1 150 90.7)">460 max.</text>
<text x="56.9" y="129.1" transform="rotate(1 56.9 129.1)">600</text>
<text x="154.1" y="129" transform="rotate(1 154.1 129)">600</text>
<text x="56.9" y="135.6" transform="rotate(1 56.9 135.6)">320</text>
<text x="89.5" y="138.8">R75</text>
<text x="186.7" y="138.8">R75</text>
<text x="90.1" y="145.4" transform="rotate(1 90.1 145.4)">80</text>
<text x="187.3" y="146.1" transform="rotate(1 187.3 146.1)">100</text>
<text x="29" y="150.3">24</text>
<text x="89.9" y="155.6" transform="rotate(1 89.9 155.6)">176</text>
<text x="126.2" y="150.2">24</text>
<text x="187.1" y="154.9" transform="rotate(1 187.1 154.9)">120EM</text>
<text x="18.5" y="166.2">600</text>
<text x="90.1" y="165.2" transform="rotate(1 90.1 165.2)">64</text>
<text x="115.7" y="166.2">600</text>
<text x="187.3" y="163.7" transform="rotate(1 187.3 163.7)">100</text>
<text x="90.2" y="169.4" transform="rotate(1 90.2 169.4)">40</text>
<text x="187.4" y="169.4" transform="rotate(1 187.4 169.4)">40</text>
<text x="89.9" y="175.8" transform="rotate(1 89.9 175.8)">120EN</text>
<text x="187.1" y="175.7" transform="rotate(1 187.1 175.7)">120EN</text>
<text x="29" y="183">12</text>
<text x="90.2" y="182.2" transform="rotate(1 90.2 182.2)">40</text>
<text x="126.2" y="183">12</text>
<text x="187.4" y="182.2" transform="rotate(1 187.4 182.2)">40</text>
<text x="90.1" y="187" transform="rotate(1 90.1 187)">80</text>
<text x="187.3" y="187" transform="rotate(1 187.3 187)">80</text>
<text x="52.8" y="194" transform="rotate(1 52.8 194)">460 max.</text>
<text x="150" y="194" transform="rotate(1 150 194)">460 max.</text>
</g>
</svg>
